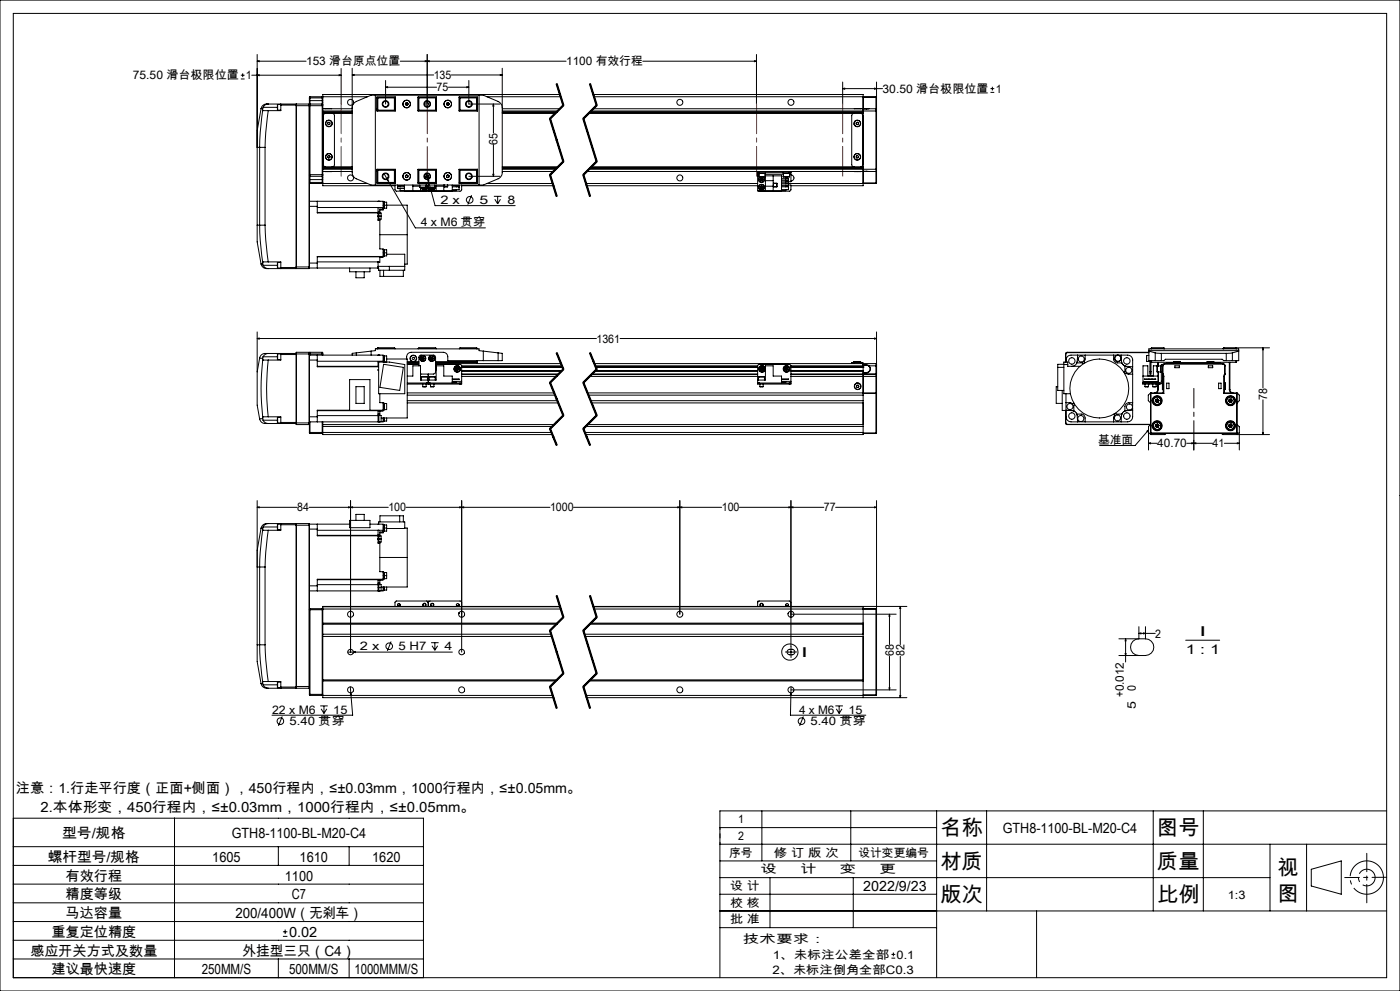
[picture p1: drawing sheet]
<svg xmlns="http://www.w3.org/2000/svg" width="420mm" height="297mm" viewBox="0 0 420 297" stroke-linecap="round" stroke-linejoin="round" font-family="sans-serif">
<g fill="none" stroke="#000" stroke-width=".3">
<path d="M0 0h420v297h-420zM4 4h412v289h-412zM77.2 18.3l.6-.1v.3zM77.2 18.3h14.6M77.2 16.3v51.2M127.6 18.2l.6 .1-.6 .2zM128.2 18.3l.6-.1v.3zM128.2 16.3v14.9M169.8 18.3h-49.7M192.8 18.3h34.1M226.3 18.2l.6 .1-.6 .2zM226.9 16.3v14.9"/>
<path d="M72.2 23.7h1.2M72.2 22.5h1.2M72.8 22v1.1M75.5 22.5h26.8M77.2 22.5l.6-.1v.3zM78.3 32.6l-1.1 6.6v5h.7M78.3 32.6h.5M78.8 33.1l-.7 6.5-.2 4.6M78.8 33.1l1.7 .1M78.8 32.6v.5M79 32.2l-.2 .4M79 32.2h4.2"/>
<path d="M80.5 31.2a1.77 1.77 0 0 0-2.2 1.4M80.5 33.2l-.8 6.5-.2 4.5M80.5 31.2l8.3 .1M80.5 31.2l-.8 .2-.7 .8M83.3 31.3v1.7M83.3 31.3h.9M83.3 33h.9M84.2 31.2v.3M84.2 31.5v1.7h-3.7M84.2 31.5h4.6M88.8 31.3v.4M88.8 31.7v48.3"/>
<path d="M88.8 31.7h8M88.9 31.2v49.3M88.9 31.2h3.8M88.9 31.2l-.1 .1M92.7 31.2v49.3M92.7 31.2l.1 .1M92.8 31.3v48.7M92.8 30.2v1.1M92.8 29.4h4M92.8 30.2h4M93 31.2v21.6M93 29v2.2"/>
<path d="M93 31.2h3.7M93 29l-.2 1.2M93 29h3.7M93 31.2l-.2 .1M96.7 31.2v21.6M96.7 29v2.2M96.7 31.2l.1 .1M96.7 29l.1 .2M96.8 31.3v.4M96.8 31.7v20.6M96.8 34h8.9M96.8 32.6h8.9"/>
<path d="M96.8 33.7h8.9M96.8 29h13.4M96.8 33.3h8.9M96.8 33.6h8.9M97.5 32.6h2M97.6 34l-.4 .2-.2 .3v15l.2 .3 .4 .2M98.4 36.8l.3-.2 .3 .3v.3l-.4 .2-.3-.3zM99.7 34l.3 .1 .3 .4v15l-.3 .4-.3 .1M101.7 22.4l.6 .1-.6 .2zM102.3 20.5v10.7M105.7 32.2l.1-.7 .7-.9 4.8-2.1h33.7l4.8 2.1 .7 .9 .2 .7M105.7 22.5l.6-.2v.3z"/>
<path d="M105.7 20.5v31.6l.8 1.3 4.8 2.1h33.7l5.1-2.3 .4-.7 .2-.8v-31.2M105.7 22.5h24.4M112.6 28.5v27M113.1 32.6h.1M113.1 29.1h5.5v4.2h-5.5zM113.2 29.3v4M113.2 29.3h5.1M113.3 29.2v4M113.3 29.2h5.3M113.3 33.2h5.3M113.3 29.2l-.1 .1M115.7 26.1l.6-.1v.3z"/>
<path d="M115.7 24.1v7.1M115.7 26.1h15.3M118.3 29.3l.2-.1v4l-.2-.2M118.3 33h-5.1l.1 .2M118.3 29.3v3.7M121.7 31.4l.3 .1M121.7 31v.4M122 30.8l.3 .2M122 30.8l-.3 .2M122.3 31.4l-.3 .1M122.3 31v.4M125.4 29.1h5.5v4.2h-5.5z"/>
<path d="M125.4 29.2h5.5M125.4 33.2h5.5M125.7 29.3v3.7M125.7 29.3l-.2-.1v4l.2-.2M125.7 33h5M125.7 29.3h5M130.7 29.3l.1-.1v4l-.1-.2M130.7 29.3v3.7M134 31.4l.3 .1M134 31v.4M134.3 30.8l.4 .2M134.3 30.8l-.3 .2"/>
<path d="M134.5 26.1h6.2M134.7 31.4l-.4 .1M134.7 31v.4M135.4 22.5h15.3M137.7 29.1h5.6v4.2h-5.6zM137.7 29.2h5.3M137.7 33.2h5.3M138 29.3v3.7M138 29.3l-.2-.1v4l.2-.2M138 33h5.2l-.2 .2M138 29.3h5.2M140.1 26l.6 .1-.6 .2z"/>
<path d="M140.7 24.1v7.1h9.3M143 29.2v4M143 29.2l.2 .1M143.2 29.3v4M143.2 32.6h.1M143.7 28.5v27M146.1 29h22.1M148 31.2l.2 .6h-.4zM148 31.2v8.6M150.1 22.3l.6 .2-.6 .1zM150.7 34h15.9M150.7 32.6h17.3"/>
<path d="M150.7 33.7h16.2M150.7 33.3h16.6M150.7 33.6h16.2M164.8 35.6l4 12.9M165.2 35.5l4 12.8M166.8 25.2l2 6.4M167 25.1l2 6.5-4 4 4 12.8-4 4 2 6.4M167.2 25.1l2 6.4M168 28.3h-71.2v3M168.9 31.4l-4 4M169.1 31.7l-4 4M174.8 35.6l4 12.9"/>
<path d="M175.2 35.5l4 12.8M176.6 34h82.3M176.8 25.2l2 6.4M176.8 33.7h82.1M176.9 33.6h82M177 25.1l2 6.5-4 4 4 12.8-4 4 2 6.4M177.2 25.1l2 6.4M177.3 33.3h85.5M178 28.3h80.9v5M178 32.6h82M178.2 29h84.6M178.9 31.4l-4 4"/>
<path d="M179.1 31.7l-4 4M252.8 26.6l.6-.2v.3zM252.8 26.6h12M252.8 24.6v6.6M256.2 34l-.4 .1-.3 .4v15l.3 .4 .4 .1M256.3 32.6h2M256.9 36.8l.3-.2 .3 .2v.4l-.4 .2-.3-.3zM258.2 34l.5 .2 .2 .5v14.7l-.2 .4-.5 .2M258.9 33.3v17.4M258.9 29.2h3.9M260 32.7h-1.1v.6M260 32.6h.7"/>
<path d="M260 32.6v.1M260.7 32.6l-.7 .1M260.7 32.6h2.1M262.4 26.4l.6 .2-.6 .1zM262.8 33.3h.2M262.8 32.6v.7M262.8 32.6l.2 .2M262.8 29v.2M262.8 29l.2 .1-.2 .1M262.8 29.2v3.4M262.8 33.3v17.4M263 32.8v.5"/>
<path d="M263 33.3v17.4M263 24.6v8.2M297.1 27.7h1.2M297.1 26.6h1.2M297.7 26v1.1M77.9 44.2h1.6M77.9 44.2v23.3M79.5 44.2v23.3M92.8 54.6h4M92.8 52.3h4M92.8 52.7l.2 .1M92.8 53.8h4"/>
<path d="M92.8 54.8l.2 .2M93 52.8v2.2M93 52.8h3.7M93 55h3.7M96.7 52.8v2.2M96.8 52.3v.4M96.8 52.7v3h21.7M96.8 50h8.9M96.8 50.3h8.9M96.8 51.4h8.9M96.8 55h13.4M96.8 50.7h8.9"/>
<path d="M96.8 50.4h8.9M96.8 52.7l-.1 .1M96.8 54.8l-.1 .2M97.5 51.4h2M98.4 46.7l.3-.1 .3 .3v.4l-.4 .1-.3-.3zM113.1 51.4h.1M113.1 50.7h5.5v4.2h-5.5zM113.2 50.7v4M113.2 54.7h5.1M113.2 54.7l.1 .1M113.3 50.8v4M113.3 54.8h5.3"/>
<path d="M113.3 50.8h5.3M113.3 50.8l-.1 .2h5.1M115.3 52.1l.8 1.4M116.1 53.5l.4 .5-.3 .1zM116.1 53.5l8.5 14.8h21M118.3 51l.2-.2v4l-.2-.1M118.3 51v3.7M118.5 55.5v1.4l.4 .4 9.3-.1M119.3 55.5v.1h2M119.3 56h2M119.3 56v.3M119.3 56v.5h2"/>
<path d="M119.5 56.5h.4M120.1 55.6v.4l-.4-.3-.4 .3M120.1 56.5v.6h1.2M121.3 55.5v1.7h14.4v-1.7M121.7 53l.3 .2M121.7 52.6v.4M122 52.5l.3 .1M122 52.5l-.3 .1M122.3 53l-.3 .2M122.3 52.6v.4M123.9 55.5v1.7M123.9 55.8h2"/>
<path d="M125.4 50.7h5.5v4.2h-5.5zM125.4 54.8h5.5M125.4 50.8h5.5M125.7 51v3.7M125.7 54.8v.1M125.7 51l-.2-.2v4l.2-.1M125.7 51h5M125.7 54.7h5M125.9 56.1h1.8M125.9 55.5v.6M126.2 56.2v1M126.3 54.8v.1"/>
<path d="M126.9 56.2l.1 .3M127 56.5l.5 .1M127.3 56.2l-.3 .3M127.4 56.2l.1 .4M127.5 56.2l.3 .1M127.7 55.5v.6M127.7 55.9l.1 .4M127.8 53h.2zM127.8 53l.2 .2M127.8 56.3l-.3 .3M127.8 53.1l.2 .1M127.9 55.5a.88 .88 0 0 1-.2 1.4 .88 .88 0 0 1-1.3-.7 .91 .91 0 0 0 1.3 .8 .91 .91 0 0 0 .3-1.5"/>
<path d="M128 52l.4 1.7M128 53h.1M128.1 52.4v.6M128.1 52.7h.5M128.4 53.7l.3 .5-.3 .1zM128.4 53.7l2.1 7.9h24.1M128.5 52.6v.5M128.5 55.5v1.7M128.6 56.1h1.8M128.6 55.5v.6M129.2 56.2l.1 .2M129.3 56.4l.4 .2"/>
<path d="M129.6 56.2l-.3 .2M129.7 56.2v.4M129.8 56.2l.3 .1M130 54.8v.1M130.1 56.2v.1M130.1 56.3l-.4 .3M130.4 55.6a.9 .9 0 0 1-.4 1.4 .9 .9 0 0 1-1.2-.8 .87 .87 0 0 0 1.1 .8 .87 .87 0 0 0 .5-1.3M130.4 55.5v.6M130.7 51l.1-.2v4.1M130.7 51v3.7M130.7 54.8v.1M130.7 54.7l.1 .1"/>
<path d="M130.8 55.5v1.7M130.8 55.8h2.3M133.1 55.5v1.7M133.2 55.5v.5h1.1v-.5M134 53l.3 .2M134 52.6v.4M134.3 55.5v.5M134.3 52.5l.4 .1M134.3 52.5l-.3 .1M134.7 53l-.4 .2M134.7 52.6v.4M135.7 56h2"/>
<path d="M136.9 55.6v.4l.4-.3 .4 .3M136.9 56.8v.3h-1.2M137.7 56v.3M137.7 50.7h5.6v4.2h-5.6zM137.7 55.5v.1h-2M137.7 56v.8h-2M137.7 54.8h5.3M137.7 50.8h5.3M138 51v3.7M138 51l-.2-.2v4l.2-.1M138 54.7h5.2M138.5 55.5v1.4l-.4 .4-9.3-.1"/>
<path d="M138.5 55.7h27.5M140.7 52.8h9.3M141.5 58.5l-1.2 2.8M143 50.8v4M143 50.8l.2 .2h-5.2M143.2 50.7v4M143.2 51.4h.1M143.2 54.7l-.2 .1M146.1 55h19.7M147.8 52.2h.4l-.2 .6zM148 43.4v9.4M148.2 58.8h2.2"/>
<path d="M148.4 59.7l.9 1.4M149.3 58.8v2.3M150.1 59.7l-.8 1.4M150.7 50h16.7M150.7 50.3h16.4M150.7 51.4h15.3M150.7 50.7h16M150.7 50.4h16.3M164.8 52.5l2 6.4M165.2 52.3l2 6.5M168.9 48.3l-4 4M169.1 48.5l-4 4"/>
<path d="M174.8 52.5l2 6.4M175.2 52.3l2 6.5M175.8 55h51.5M176 51.4h51.3M176 55.7h51.3M176.7 50.7h86.1M177 50.4h81.9M177.1 50.3h81.8M177.4 50h81.5M178.9 48.3l-4 4M179.1 48.5l-4 4M227.3 51.4h.5"/>
<path d="M227.3 51.7h.5M227.3 51.7v.5M227.3 51.4v.3M227.3 52.2v5h7.2v-4.5h-5M227.3 52.7h.4M227.3 52.2h.4M227.6 51.7v.3h2v-.3M227.7 53h1.8M227.7 52v1M227.8 51.4v.3M227.8 51.4h9M227.8 51.7h9"/>
<path d="M228 53.8l.2 .5M228 55.9v.5M228 55.9l.9 .4M228 53l-.5 .8M228 56.4l.5 .2M228.1 53l-.5 .8M228.2 53.4h.5M228.2 53.4l-.2 .4M228.2 53.4l.5 .8M228.4 55.6l-.4 .3M228.4 55.6l.5 .2M228.4 55.6l.1 1"/>
<path d="M228.7 53.4l.3 .4M228.7 53.4l-.5 .9M228.7 54.2l-.5 .1M228.8 53a.88 .88 0 0 1 .2 1.5 .88 .88 0 0 1-1.4-.7M228.9 53a.91 .91 0 0 1 0 1.6 .91 .91 0 0 1-1.4-.8M228.9 55.8v.5M228.9 55.8l-.9 .6M228.9 56.3l-.4 .3M229 53.8l-.3 .4M229 53.8h-1M229.5 53h.1M229.5 52v1"/>
<path d="M229.5 52.2h5.6M229.6 52.7v4.5M229.6 55.8h2.4M229.6 54.1h2.4M232 52.7v4.5M232 54.9h1.1v1.1h-1.1zM232.1 55h.9v1M234.5 53.4h2v.5M234.5 54.3h2v.5h-2M234.5 55.1h2v.5h-2M234.5 56h2v.8h-2M234.5 53.9h2"/>
<path d="M234.5 52.8h.6M234.9 51.7v.3h2.1v-.3M235.1 53h1.7M235.1 53h1.8M235.1 52v1M235.7 55.6v.4l.4-.3 .4 .3M235.7 53v.4M235.7 54.8v.3M235.7 56.8v.3h-1.2M235.7 55h27.1M235.9 53.4h.4M236.5 53.9a.41 .41 0 0 1-.4 .3 .41 .41 0 0 1-.4-.3v.4"/>
<path d="M236.5 53.7v.2M236.5 56v.3M236.5 55.5h.8v1.4l-.4 .4-9.4-.1M236.8 51.4h.5M236.8 51.7h.5M236.8 51.4v.3M236.8 53h.1M236.9 52v1M236.9 52.2h.4M237.3 52.4a.9 .9 0 0 1 .9 .9 .9 .9 0 0 1-.9 .9M237.3 51.7v.5M237.3 51.4v.3"/>
<path d="M237.3 52.2v2.3h-.8M237.3 51.4h22.7M256.3 51.4h2M257 46.7l.3-.1 .3 .4-.2 .3-.4 .1-.2-.3zM258.9 50.7v5h-21.6M258.9 50.7v.6h1.1M258.9 54.8h3.9M260 51.3l.7 .1M260 51.4h.7M260 51.3v.1M260.7 51.4h2.1M262.8 50.7h.2"/>
<path d="M262.8 50.7v.7M262.8 54.8h.2M262.8 54.8v.2M262.8 51.4v3.4M263 50.7v.5M263 51.2l-.2 .2M263 54.8l-.2 .2M263 51.2v3.6M77.2 67.5v5l1.1 6.6M77.2 67.5h.7M77.9 67.5h1.6M77.9 67.5l.2 4.6 .7 6.5"/>
<path d="M78.3 79.1a1.85 1.85 0 0 0 2.2 1.4M78.8 78.6v.5M78.8 79.1l.2 .4M78.8 79.1h-.5M79 79.5l.4 .6 1.1 .4M79 79.5h4.2M79.5 67.5l.2 4.5 .8 6.5M80.5 78.5l-1.7 .1M80.5 78.5h3.7v1.7M83.3 78.7v1.6M83.3 78.7h.9M92.8 60.3h2.4"/>
<path d="M92.8 61.8h2.4M92.8 78.8h2.4M95.2 60.3v1.5M95.2 78.8v1.5M95.2 60.3h19.7v2.6h-1M95.2 61.8v2h18.2M95.2 63.7h18.2M95.2 78.5h18.2M95.2 62.2h19.7M113.4 63.8v1M113.4 63.8h.3v2h-.3M113.4 64.8v1.3h.5"/>
<path d="M113.4 63.7v.1M113.4 62.2h.1M113.4 62.2v1.5M113.4 62.2v.1M113.4 78.5v1.8M113.4 60.3h.3M113.4 64.8h.9M113.4 79.8h8M113.4 63.6h.5M113.4 60.3h.1M113.7 63.8h.6v1M113.7 60.3h.1"/>
<path d="M113.9 65.7v.4M113.9 63.6v.2M113.9 66.1v8.5h1v2.3M113.9 70.3h8.3M114.3 64.8v.9h-.6M114.9 76.9l-19.7 .1M114.9 74.8h.4v2M114.9 61.5h7.3v8.8M114.9 77.1h-1v1.5l-.5-.1M114.9 62.6h-1v1M114.9 60.5h.4v2h-.4M114.9 76.9h-19.7v1.9"/>
<path d="M114.9 75.8h1.1M115.1 74.8v2M115.1 60.5v2M115.3 74.9h.7v.9M115.3 60.6h.7v1.8h-.7M116 75.8v.9l-1.1 .1M116 76.2h5.4v4.8h-7.8v-.7h-20.8M116.8 79.8v1.2M122.2 70.3v8.9h-.8M77.2 99.5v11.9M83.3 80.3h.9M84.2 80.2v.3"/>
<path d="M84.2 80.2h4.6M88.8 80.4l-8.3 .1M88.8 80v.4M88.8 80h4M88.8 80.4l.1 .1M88.9 80.5h3.8M92.8 80l-.1 .5M104.9 80.3v1.2h6.1v-1.2M106.8 81.5v1.8h2.5v-1.8M114 81v1.8h7v-1.8M115.1 81v1.8M263 99.5v12.6"/>
<path d="M77.2 101.5l.6-.2v.3zM77.2 101.5h101.7M77.2 111.4v10l.7 4.2M77.9 107.3l.9 .1M77.9 107.3l-.7 4.1M78.8 107.8l1.7 .1M78.8 107.8a74.9 74.9 0 0 0 0 17.2M78.8 107.4v.4M78.9 106.9l-.1 .5M78.9 106.9h4.3M80.5 107.9a73.4 73.4 0 0 0 0 17M80.5 105.9h-.3a1.88 1.88 0 0 0-2.3 1.4"/>
<path d="M80.5 105.9a1.76 1.76 0 0 0-1.6 1M80.5 105.9h8.3M83.2 106.9l.1 .9M83.3 106.1l-.1 .8M83.3 106.1v1.7M83.3 106.1h.9M83.3 107.8h.9M84.2 105.9v.4M84.2 106.3v1.6h-3.7M84.2 106.3h4.6M88.8 106.1h8M88.8 106.3v20.3"/>
<path d="M88.9 105.6l-.1 .7M88.9 105.6v21.6M88.9 105.6h3.8M92.7 105.6v21.6M92.7 105.6l.1 21.1M92.8 106.4h22.1v1.9M92.8 107.9h2.4M93 105.6v.8M93 105.6h3.7M93 105.6l-.2 .2M95.2 106.4v1.5M95.2 107.9v2h18.2v-1.4h3.4l4.6 .8v8.7h-7.8v-9.5"/>
<path d="M95.2 109.8h18.2M95.2 108.3h19.7M96.7 105.6v.8M96.7 105.6l.1 .5M96.8 106.1v.3M104.9 113.8h6.1v9.2h-6.1zM106.8 115.9h2.5v5h-2.5zM106.9 105.8l-1.2 .1v.5M106.9 105.8v.6M111.3 105.2v1.2M111.3 105.2l1.3-.1v-.5h31.1v.5l1.3 .1M111.3 105.2l-4.4 .6"/>
<path d="M113.2 104.4h5.3M113.2 104.4v.2M113.3 104.2h5l.2 .2M113.3 104.2v.4M113.3 104.2l-.1 .2M113.4 106.4h.1M113.6 110.7h-.2l.2 .3M113.7 106.4h.1M113.9 118v2.7h1v2.4h-19.7M114.9 106.6h.4v2M114.9 108.3v.2M115.1 109.2l5.9 .9-1.1 6.9-5.9-.9z"/>
<path d="M115.1 106.6v1.9M115.3 106.7h.7v.9M116 107.6h6.2v17.7h-7.9M116 107.6v.9M118.5 104.4v.2M122 107.6a1.55 1.55 0 0 1 1.3-2h9.7a1.33 1.33 0 0 1 1.3 1.3v1.2h15.1M122.2 118.4h44.3M122.2 117.8h44M122.2 109h3.5M122.2 114.8h5.8M122.2 115.1h5.8M122.2 109.2h3.5"/>
<path d="M122.2 112.7h1.7v-3.1h2.3v4.3h4.6v-4.3h2.3v3.1h2.6v2.1M122.2 108.6h3.5M122.2 108.4h3.5M125.5 104.4l.2-.2h5l.1 .2M125.5 104.4h5.3M125.5 104.4v.2M125.7 109.6v-2.6l.4-.5 4-.1 .5 .3v5.1l-.6 .3h-3.8M126.3 107.5l.3 .4M126.5 112.9h.1M126.4 113h1.8M126.4 113v.9M126.5 112.9l1.7 .1"/>
<path d="M126.6 107h.5M126.6 107l-.3 .5M126.6 107l.2 .4M126.8 115.9h1M126.8 115.1v.8M126.8 107.4h.5M126.8 107.4l-.2 .5M126.8 107.4l.3 .4M126.8 107.4l-.5 .1M127.1 107l.2 .4M127.1 107l-.3 .4M127.1 107.8l-.5 .1"/>
<path d="M127.3 107.4l-.2 .4M127.8 115.1v.8M128 114.8h1M128 115.1h.5M128 114.8v.3M128.2 113v.9M128.5 115.1h.5M128.5 112.1v3M128.8 112.9h.1M128.8 113h1.8M128.8 113v.9M128.8 112.9l1.8 .1"/>
<path d="M129 114.8h9M129 115.1h9M129 114.8v.3M129 107.5l.3 .4M129.2 115.9h1M129.2 115.1v.8M129.2 107h.5M129.2 107l-.2 .5M129.2 107l.3 .4M129.5 107.4l.3 .4M129.5 107.4h.5M129.5 107.4l-.2 .5"/>
<path d="M129.5 107.4l-.5 .1M129.7 107l.3 .4M129.7 107l-.2 .4M129.8 107.8l-.5 .1M130 107.4l-.2 .4M130.2 115.1v.8M130.6 113v.9M130.7 110l.1 .5-.1 .6M130.7 109.2l7.7 .2 .1 4.9M130.7 110.2v.7M130.7 110.3v.5M130.7 109h37.6"/>
<path d="M130.7 108.4h12.3M130.8 104.4v.2M135.7 114.4h1.2v.2h-1.2M135.7 113.6h2l-2 .1M135.7 114.3h2.8M136.7 110.3v.5M136.7 110.3l.9 .5M136.7 110.8l.5 .3M137.1 110.1l-.4 .2M137.1 110.1l.5 .2M137.1 110.1l.1 1M137.6 110.3v.5"/>
<path d="M137.6 110.3l-.9 .5M137.6 110.8l-.4 .3M137.8 104.4h5.4M137.8 104.4v.2M138 114.8h.5M138 114.8v.3M138.5 114.8v.3h-.5M138.5 114.3v.5M138.5 110h30.2M138.5 111.2h30M138.5 110.1h30.2M138.5 111.1h30.1"/>
<path d="M138.5 109.6h30.1M138.5 112.1h29.1M138.5 112.3h28.9M138.5 112.8h28.4M138.5 109.9h30.2M143 104.2h-5l-.2 .2M143 108.4l.2 .2h-12.5M143 104.2v.4M143 108.1v.3M143 104.2l.2 .2M143.2 104.4v.2M143.2 108.1v.9"/>
<path d="M145 105.2v2.9M145 105.2l4.4 .6M149.4 105.8l1.3 .1v2.2h-1.3M149.4 105.8v2.3M164.8 114.7l4 9.9M165.2 114.6l4 9.8M166.8 105.8l2 4.9M167 105.8l2 4.9-4 4 4 9.8-4 4 2 4.9M167.2 105.7l1 2.5M168.2 108.2l1 2.4zM168.9 110.6l-4 4M169.1 110.8l-4 4"/>
<path d="M174.8 114.7l4 9.9M175.2 114.6l4 9.8M176.2 117.8h86.6M176.5 118.4h82.4M176.8 105.8l2 4.9M176.8 112.8h50.5M177 105.8l2 4.9-4 4 4 9.8-4 4 2 4.9M177.2 105.7l2 4.9M177.4 112.3h49.9M177.6 112.1h49.7M178.3 109h84.5M178.5 111.2h48.8"/>
<path d="M178.5 109.6h48.8M178.6 111.1h48.7M178.7 110h48.6M178.7 109.9h48.6M178.7 110.1h48.6M178.9 110.6l-4 4M179.1 110.8l-4 4M186 101.5h77M227.3 114.8h.5M227.3 113.9h2.3v-4.3h2.4v3.1h2.5v2.1M227.5 113h1.8M227.5 113v.9"/>
<path d="M227.6 112.9l1.7 .1M227.6 112.9h.1M227.8 114.8v.3M227.8 114.8h9M227.8 115.1h9M228 115.9h1M228 115.1v.8M228.2 110.8l.4 .3M228.2 110.3v.5M228.2 110.3l.4 .3M228.6 110.6v.5M228.6 110.6l.4 .2"/>
<path d="M228.7 110.1l-.5 .2M228.7 110.1l.4 .2M228.7 110.1l-.1 .5M229 115.1v.8M229 110.8l-.4 .3M229.1 110.3l-.1 .5M229.1 110.3l-.9 .5M229.3 113v.9M234.5 114.4h1.2v.2h-1.2M234.5 113.6h2l-2 .1M234.5 114.3h2.8M235.5 110.3v.5"/>
<path d="M235.5 110.3l.4 .3M235.5 110.8l.5 .3M235.9 110.1l-.4 .2M235.9 110.1l.5 .2M235.9 110.1v.5M235.9 110.6l-.4 .2M235.9 110.6l.1 .5M235.9 110.6l.5 .2M236.4 110.3v.5M236.4 110.3l-.5 .3M236.4 110.8l-.4 .3M236.8 114.8h.5"/>
<path d="M236.8 114.8v.3M237.3 109.9l21.6 .1M237.3 111.2h21.6h-21.6M237.3 114.3v-4.7l-.3-.3-9.2-.1-.5 .4v5.5h.5M237.3 114.8v.3h-.5M237.3 114.3v.5M237.3 110h21.6M237.3 110.1h21.6M237.3 111.1h21.6M237.3 109.6h21.6M237.3 112.3h25.5M237.3 112.8h25.5"/>
<path d="M256.2 108.4h2M256.2 108.7h-.7v.3M256.2 108.7h2.7v.3M256.2 108.4v.6M256.2 108.7h1.9M257.1 115.4h.4l.2 .4-.2 .3h-.4l-.2-.4zM258.2 108.4v.6M258.9 109.6v20.6h-83.2M258.9 110h.1M258.9 117.9h3.9M258.9 111.8h1.1M258.9 111.7h1.1"/>
<path d="M258.9 109.5h1.1M260 109.3h-1.1v-.3v.6M260 109.5l.6 .2M260 109.3l.7 .3M260 109.3v.2M260 111.7v.1M260.6 109.7a1.09 1.09 0 0 1 .4 1.2 1.09 1.09 0 0 1-1 .8M260.7 109.6a1.19 1.19 0 0 1 .4 1.3 1.19 1.19 0 0 1-1.1 .9M260.7 109.6h2.1M260.7 109.6l-.1 .1M262.4 101.3l.6 .2-.6 .1zM262.8 117.8v.1"/>
<path d="M262.8 117.8l.2 .1h-.2M262.8 109v.6M262.8 109l.2 .1v.5h-.2M262.8 112l.2 .1M262.8 112v.3M262.8 112.8h.2M262.8 112.3v.5M262.8 109.6v2.4M262.8 112.8v5M262.8 117.9v11.8M262.8 112l-25.5 .1M263 112.1l-.2 .2"/>
<path d="M263 112.1v.7M263 112.8v16.9M317.3 110.1h1.9M317.3 115.9h-.4v5h1.8M318.7 117v6h2.2M319.2 109.2h-1.9v7.8h1.9M319.2 109.3h1.1M319.7 106.1h.1M319.7 106.1v2.4M319.8 106.1v2.4M319.8 118v6.9a1.57 1.57 0 0 0 1.5 1.5h2.8M320.1 105.7l-.3 .4"/>
<path d="M320.1 105.6l-.4 .5M320.1 105.6h24.6M320.1 105.7h24.6M320.1 105.6v.1M323 108.8a1.55 1.55 0 0 1-1.4 1M323 108.8h1.8l.2 .2M323.3 106.4l-.3 2.4M324 109.8h-3.7v-1.3h-1.1v9.5h1.9M325.5 106.4v1.3l-.3 .7 .2 .4M334.1 106.4v1.2a1.21 1.21 0 0 0 1.1 1.2h1.3l1 .9M335.2 106.4h-13.9a1.62 1.62 0 0 0-1.5 2.1M335.5 106.4h2.8a1.45 1.45 0 0 1 1.5 1.5v13.9"/>
<path d="M336.3 106.4l.1 1.2a1.83 1.83 0 0 0 1.1 2.1M337.5 112l.3-.2 .6 .3h1.4M337.5 109.7v1.7l-.3 .2M337.5 109.7l2.3 .2M342.9 112.7h4.6M343 114.4h4.3v.2h-4.3zM343.3 113.6l.9 .1zM343.4 114.8h-.6v.3h.6M343.4 114.8h4.5M343.4 115.1h1.3M343.4 114.8v.3M343.5 115.9h1"/>
<path d="M343.5 115.1v.8M344 106.5v1.8M344 108.3h1M344 106.5h.7M344.5 113.6l.5 .1zM344.5 115.1v.8M344.7 115.1h1M344.7 114.8v.3M344.7 105.1h26.9M344.7 105.2l1.9 .6M345 111.4v.7h.3v-.7M345 111.4h.3"/>
<path d="M345 108.1v3.3M345.2 117.9v-.1l.1 .1M345.2 117.9h.1M345.2 117.9v11.8M345.3 117.9h3.8M345.3 104.4h4M345.3 104.4v.2M345.3 108.1v3.3M345.3 117.9v11.8M345.3 108.4l.2 .2M345.3 113.6l.6 .1zM345.5 104.2h3.6"/>
<path d="M345.5 108.6h6.6M345.5 104.2l-.2 .2M345.5 104.2v.4M345.5 108.1v.5M345.7 115.1h2.2M345.7 114.8v.3M345.8 115.9h1.1M345.8 115.1v.8M346.2 113.6l.5 .1zM346.6 105.8l1.8 .1M346.6 108.1h1.8M346.6 108.1h-1.9v-3.5h26.9v3.5h-1.9"/>
<path d="M346.6 105.8v2.3M346.7 119.7l-.1 .5M346.7 119.7l.8 .8M346.9 115.1v.8M347.1 109.7l.1 1.8zM347.2 111.5h1M347.3 116.8a.96 .96 0 0 1-1 1M347.3 116.8h.2M347.3 108.6v1M347.3 115.1v1.7M347.3 119.6l-.6 .1M347.3 119.6l.4 .4"/>
<path d="M347.3 119.6l-.2 .5M347.5 111.5v3.3M347.5 116.8l-.6 1M347.5 108.6v1.1M347.5 115.1v1.7M347.7 120l-.2 .5M347.7 120l-.6 .1M347.9 114.8v.3M348.2 109.7l-2.2-.1v3h-1.7v-3h-1.4v5.2M348.4 109.6h-.2v1.9h.2M348.4 114.3l-.5 .5M348.4 114.3h.4"/>
<path d="M348.4 105.9h19.5M348.4 108.1h.7l.5-.4h17l.5 .4h.8M348.4 109.7h.4M348.4 105.9v2.2M348.4 109.7v4.6M348.7 114.8l.1 2M348.7 114.8h.1M348.8 114.8h-.1M348.8 112.1v.2M348.8 114.3a.79 .79 0 0 1-.9 .8M348.8 109.6v-.4h-.4v.5M348.8 109.6h.1"/>
<path d="M348.8 112h.1M348.8 112v.3M348.8 114.8v2M348.8 116.8h.1M348.8 114.8h.1M348.8 109.6v4.7M348.8 112.3l.2 .5M348.9 112v.1M348.9 109.6v2.4M348.9 114.8h.1M348.9 112.1l.2 .7M348.9 112.1l-.1 .2"/>
<path d="M348.9 114.8v2M349 116.7l-.1 .1M349 112.8h.1M349 117.8l.1 .1M349 117.8h-3.8l-.7 .6v1.7l.7 .7M349 112.8v5M349.1 104.2v.4M349.1 112.8v5.1M349.1 104.2l.2 .2M349.3 104.4v.2M349.4 109v.1M349.4 109.1l-.5 .5"/>
<path d="M349.4 109l-.5 .1-.1 .5M349.4 109h17.5M349.4 109.1h17.5M350 114.8h.7v1.7h-.7zM350.8 108.7h-.7v.3M350.8 108.7h14.7M350.8 108.7v.3M352.1 108.6l.1 .1M352.1 108.4h2.1M352.1 108.6h2.1M352.1 108.4v.3M352.5 109.6h1.3v.6h-1.3z"/>
<path d="M354.2 108.6l-.1 .1M354.2 108.4v.2M362.1 108.4h2M362.1 108.6l.1 .1M362.1 108.6h2M362.1 108.4v.2M362.5 109.6h1.3v.6h-1.3zM364.1 108.4v.2M364.1 108.6h6.7M365.5 108.7h.6v.3M365.5 108.7v.3M365.6 114.8h.7v1.7h-.7z"/>
<path d="M366.9 109.1l.5 .5M366.9 109v.1M366.9 109l.4 .1 .2 .5M367 104.4h4M367 104.4v.2M367.1 112.8h.2M367.1 117.9h3.9M367.1 104.2v.4M367.1 112.8v5.1M367.1 104.2l-.1 .2M367.3 116.7v.1M367.3 117.8l-.2 .1"/>
<path d="M367.3 117.8h3.9l.6 .6v1.7l-.6 .7M367.3 112.8v5M367.3 114.8h.1M367.3 112.1l.2 .2M367.3 112.1l-.2 .7M367.3 114.8v2M367.3 116.8h.2M367.3 114.8h.2M367.4 112l-.1 .1M367.4 112h.1M367.4 109.6h.1M367.4 109.6v2.4"/>
<path d="M367.5 112.3l-.2 .5M367.5 114.8v2M367.5 112.1v.2M367.5 112v.3M367.5 109.6v2.5M367.9 108.1h1.8M367.9 105.9v2.2M368.8 119.7l-.2 .5M368.8 119.7l.7 .8M368.8 116.8l.6 1M368.8 116.8h.2M368.8 108.6v8.2"/>
<path d="M369 116.8a.96 .96 0 0 0 1 1M369 108.6v8.2M369.3 119.6l.4 .4M369.3 119.6l-.5 .1M369.3 119.6l-.2 .5M369.7 105.8l-1.8 .1M369.7 120l-.2 .5M369.7 120l-.6 .1M369.7 105.8v2.3M370.8 108.1v.5M371 117.9h.2M371 117.9v-.1l.2 .1"/>
<path d="M371 104.4l-.2-.2v.4M371 104.4v.2M371 108.1l-.2 .5M371 117.9v11.8M371.2 117.9v11.8M371.6 105.2l-1.9 .6M378.9 104.2v12.1M378.9 119.8v10.4M378.9 104.2l.1 .6h-.3zM380.9 104.2h-13.8M77.9 125.6a2.02 2.02 0 0 0 2.6 1.3M78.8 125v.4"/>
<path d="M78.8 125.4l-.9 .2M78.8 125.4l.1 .5M78.9 125.9l.6 .7 1 .3M78.9 125.9h4.3M80.5 124.9l-1.7 .1M80.5 124.9h3.7v1.7M80.5 126.9h8.3M83.2 125.9l.1 .8M83.3 125.1l-.1 .8M83.3 125.1v1.6M83.3 125.1h.9M83.3 126.7h.9"/>
<path d="M84.2 126.6v.3M84.2 126.6h4.6M88.8 126.6l.1 .6M88.8 126.7h4M88.9 127.2h3.8M92.8 126.7v.5M92.8 129.5h4M92.8 124.9h2.4M92.8 127.2v2.5l.2 .2M92.8 127.2h-.1M93 129.9h3.7M93 126.4v3.5"/>
<path d="M95.2 124.9v1.5M95.2 124.6h18.2M96.7 126.4v3.5M96.8 126.4v3.8h68.9M96.8 129.6h68.6M96.8 127.2h69.5M96.8 127.8h68.9M96.8 129.7l-.1 .2M104.9 122.9h-9.7v2M111 122.9h3.9M113.4 123.1h.1M113.4 123.1v1"/>
<path d="M113.4 124.6v1.8M113.4 124.5h.3v1.9M113.4 124.1v.5M113.4 124.1h.5M113.7 124.5h.6v1.9h-.6M113.9 124.1v.4M113.9 126.4h.1M114.9 120.9h.4v1.9l-.4 .1M114.9 123.2h-1v.9M114.9 125.3v1.1h-22.1M115.1 120.9v2M115.1 125.3v1"/>
<path d="M115.3 120.9h.7v1.9h-.7M115.3 125.3v1h-.4M116 125.3v.9h-.7M122.2 120.1h45M122.2 120.8h45.3M164.8 128.6l2 4.9M165.2 128.4l2 4.9M168.9 124.4l-4 4M169.1 124.6l-4 4M174.8 128.6l2 4.9M175.2 128.4l2 4.9M175.4 129.6h83.5"/>
<path d="M175.7 127.8h83.2M176.2 127.2h82.7M177.2 120.1h81.7M177.4 120.8h81.5M178.9 124.4l-4 4M179.1 124.6l-4 4M258.9 129.7h3.9M258.9 129.9h3.9M262.8 129.7v.2M262.8 129.7h.2M263 129.7l-.2 .2M319.7 126.7l.4 .5"/>
<path d="M319.7 126.7h.1M319.7 123v3.7M319.8 126.7l.3 .5M319.8 123v3.7M319.8 120.7h1.4l.6 .3 .4-.2M319.8 122.9l2.4 .3M320.1 127.2h25.1l-.6 .6v7.1M320.1 127.2h25.1M320.1 127.2h.1M322.1 123.2l.4 .2M322.2 123.2l.8 .9M322.4 121.3l-.2 .1v1.8"/>
<path d="M322.9 123.8l.1 .3M323 124.1h1.4a1.14 1.14 0 0 1 1.1 1.2v1.1M323 124.1l.3 2.3M334.2 124.1l.2 .3-.3 .6v1.4M334.6 123.8l.2 .3h1.7M336.5 124.1l-.2 2.3M336.8 123.8l-.3 .3M337.5 123.2l-1 .9M337.5 123.2l-.4 .2M339.8 120.7h-1.2a1.21 1.21 0 0 0-1.1 1.1v1.4M339.8 122.9l-2.3 .3M339.8 122.1v2.8a1.51 1.51 0 0 1-1.5 1.5h-13.9"/>
<path d="M344.1 129.2l.5-.3-.3 .5zM344.6 129.6l.6 .6h4.3l.3-.3M344.6 128.9l-4.1 4.6h-10.6M344.6 132.9l.6-.2v.3zM344.6 132.9h2.6M345.2 129.7h.1M345.2 129.7l.1 .2M345.3 129.7v.2M345.3 129.7h25.7M345.3 129.9h25.7M346.6 127.7l.4 .5M346.6 120.2l.4 .4"/>
<path d="M346.7 127.2l-.1 .5M346.7 127.2l.8 .8M347.1 120.1l-.1 .5M347.1 120.1l-.5 .1M347.3 127l.4 .5M347.3 127l-.6 .2M347.3 127l-.3 1.2M347.5 128l-.5 .2M347.5 120.5l-.5 .1M347.7 127.5l-.2 .5M347.7 127.5l-1.1 .2M356 132.9h7.8"/>
<path d="M357.5 132.7l.6 .2-.6 .1zM358.1 132.9l.6-.2v.3zM358.1 132v2.9M366.5 129.9l.3 .3h14.1M367.3 132.9h4.5M368.6 127.7l.4 .5M368.6 120.2l.4 .4M368.8 127.2l-.2 .5M368.8 127.2l.7 .8M369.1 120.1l-.1 .5M369.1 120.1l-.5 .1M369.3 127l.4 .5"/>
<path d="M369.3 127l-.5 .2M369.3 127l-.3 1.2M369.5 128l-.5 .2M369.5 120.5l-.5 .1M369.7 127.5l-.2 .5M369.7 127.5l-1.1 .2M371 129.7h.2M371 129.7v.2M371.2 129.7l-.2 .2M371.2 127.2l.6 .7v7M371.2 132.7l.6 .2-.6 .1zM371.8 129.6l-.6 .6"/>
<path d="M378.7 129.6h.3l-.1 .6zM77.2 152l.6-.1v.3zM77.2 152h11.9M77.2 150v43.2M78.3 158.3l-1.1 6.6v5h.7M78.3 158.3l.5 .1M78.8 158.8l-.7 6.6-.2 4.5M78.8 158.8l1.7 .1M78.8 158.4v.4M79 157.9l-.2 .5M79 157.9h4.2M80.5 156.9h-.3a1.76 1.76 0 0 0-1.9 1.4"/>
<path d="M80.5 158.9l-.8 6.5-.2 4.5M80.5 156.9l8.3 .1M80.5 156.9a1.64 1.64 0 0 0-1.5 1M83.3 157.1v1.6M83.3 157.1h.9M83.3 158.7h.9M84.2 156.9v.4M84.2 157.3v1.6h-3.7M84.2 157.3h4.6M88.8 157v.4M88.8 157.4v48.3M88.8 157.4h4"/>
<path d="M88.9 156.9v49.4M88.9 156.9h3.8M88.9 156.9l-.1 .1M92.7 152h23.8M92.7 156.9v49.4M92.7 156.9l.1 .5M92.8 157.4v50.8l.2 .2M92.8 157.1h12.1M92.8 158.6h2.4M95.2 158.6v2l18.5-.1v2h-.3M95.2 157.1v1.5M95.2 158.9h19.7"/>
<path d="M104.6 151.9l.6 .1-.6 .2zM104.9 156h6.1v2.1h-6.1zM105.2 150v45.4M105.2 152l.6-.1v.3zM106.8 156v-1.8h2.5v1.8M111 157.1h3.9v2.6h-1M113.4 158.9h.1M113.4 158.9v1.4M113.4 157.1h.2v-.7h7.8v2h-5.4M113.4 157.1h.1M114 156.4v-1.8h7v1.8M114.9 159.4h-1v.9"/>
<path d="M114.9 157.3h.4v1.9h-.4M114.9 158.3h1.1M115.1 157.3v1.9M115.3 157.3h.7v1M116 158.3v.9h-.7M119.9 154.6v1.8M121.4 158.3h.8v8.8M137.9 151.9l.6 .1-.6 .2zM138.5 152l.6-.1v.3zM138.5 150v45.4M165 152h-43.2M172 152h44.5"/>
<path d="M203.3 151.9l.6 .1-.6 .2zM203.9 152l.6-.1v.3zM203.9 150v34.1M236.7 151.9l.6 .1-.6 .2zM237.3 150v43.7M237.3 152l.6-.1v.3zM247.2 152h-25.4M250.7 152h12.3M262.4 151.9l.6 .1-.6 .2zM263 150v58.2M77.9 169.9h1.6M77.9 169.9v23.3"/>
<path d="M79.5 169.9v23.3M92.8 175.6h2.4M95.2 175.6v1.5M95.2 175.2h18.2M95.2 160.4h18.2M113.4 161.5v1.3h.5M113.4 160.4v1.1M113.4 161.5h.1M113.4 173.7h.1M113.4 173.7v1.1M113.4 175.2v1.9M113.4 175.1h.3v2"/>
<path d="M113.4 160.3v.1M113.4 174.8v.4M113.4 161.5h.9M113.4 174.8h.5M113.4 160.3h.5M113.4 176.1h.9M113.4 177.1h.1M113.7 160.6h.6v.9M113.7 175.2h.6v.9M113.9 162.5v.3M113.9 174.8v.4M113.9 160.3v.3"/>
<path d="M113.9 162.8v8.5h1v2.4h-19.7M113.9 177v.1M113.9 167.1h8.3M114.3 161.5v1h-.6M114.3 176.1v.9h-.6M114.9 173.6h-19.7v2M114.9 171.5l.4 .1v1.9h-.2M114.9 173.8h-1v1M114.9 175.9v1.2h-22.1M114.9 172.5h1.1M115.1 171.5v2h-.2M115.1 175.9v1"/>
<path d="M115.3 171.6h.7v.9M115.3 175.9v1h-.4M116 172.5v.9h-.7M116 175.9v.9h-.7M122.2 167.1v8.8h-7.9M166.8 178.6l2 6.4M167 178.6l2 6.4-4 4 4 12.8-4 4 2 6.4M167.2 178.5l1 3.2M176.8 178.6l2 6.4M177 178.6l2 6.4-4 4 4 12.8-4 4 2 6.4M177.2 178.5l2 6.4M77.2 193.2v5.1l1.1 6.6"/>
<path d="M77.2 193.2h.7M77.9 193.2l.2 4.6 .7 6.6M77.9 193.2h1.6M79.5 193.2l.2 4.5 .8 6.6M92.8 182.8h4M93 182.4v26M93 182.4h3.7M93 182.4l-.2 .2M96.7 182.4v26M96.7 182.4l.1 .2M96.8 190.7h.1M96.8 186.8h70.4"/>
<path d="M96.8 187.1h70.1M96.8 182.5h71.4M96.8 181.9h71.2M96.8 190.7h68.7M104.3 195.4h31.4M106 195.4l.6-.1v.3zM117.3 192.3l-1.1 2.8M119.3 181.2v.2M119.5 180.9h.4M120.1 181.2v.2h-.8M127.1 181.7a.5 .5 0 0 1-.2-.7 .5 .5 0 0 1 .8 0 .5 .5 0 0 1-.2 .7M128.2 180.2h.6"/>
<path d="M128.5 180.2v1.5M129.3 192.6h2.3M129.5 181.7a.5 .5 0 0 1-.2-.7 .5 .5 0 0 1 .8 0 .5 .5 0 0 1-.2 .7M129.6 193.5l.9 1.4M130.5 192.6v2.3M131.3 193.5l-.8 1.4M136.9 181.2v.2M137.7 181.2v.2h-.8M137.7 183.6v.1M137.8 183.6l-.2 .3M138.5 180.6l-.4-.5h-9.2l-.4 .5-.4-.5h-9.2l-.4 .4v1.2M164.8 189l4 12.9"/>
<path d="M165.2 188.9l4 12.9M165.3 190.1h-68.5M168 181.7h-71.2v27.4h69.2M168.2 181.7l1 3.2zM168.9 184.9l-4 4M169.1 185.1l-4 4M174.8 189l4 12.9M175.2 188.9l4 12.9M175.3 190.1h83.6M175.5 190.7h83.4M176.9 187.1h82M177.2 186.8h81.7"/>
<path d="M178 181.9h80.9M178.2 182.5h80.7M178.9 184.9l-4 4M179.1 185.1l-4 4M227.3 180.6l.4-.5h9.2l.4 .5M227.5 180.2h-.2v1.5M228.3 181.7a.5 .5 0 0 1-.2-.7 .5 .5 0 0 1 .8 0 .5 .5 0 0 1-.3 .7M235.7 181.2v.2M235.7 181.4h.8M236.4 194.8l.6-.2a1.22 1.22 0 0 1 1.4 .5 .83 .83 0 0 1-.8 1.1 1.22 1.22 0 0 1-1.4-.4zM236.5 195.4h1.6M236.5 183.7l-.1 .2"/>
<path d="M236.5 181.2v.2M237.3 194.6v1.6M237.3 184.1h31.6M258.9 181.7v27.4M258.9 182.6h3.9M258.9 182.4h3.9M262.8 182.4l.2 .2h-.2M262.8 182.4v.2M262.8 182.6v25.6M266.8 184.1l.2 .6h-.3zM266.8 184.1v9.1M266.8 196.7v10.1"/>
<path d="M270.1 181.7l.1 .6h-.3zM270.1 181.7v11.5M270.1 196.7v12.4M272.1 181.7h-94.1M335.7 191.4h7.9M337.5 195.9h.3l-.1 .6zM337.7 191.4v7M337.7 191.4l.1 .6h-.3zM341.7 189.8l.6-.1v.3zM341.7 187.8v3.6a2.5 2.5 0 0 0-2.5 2.6 2.5 2.5 0 0 0 2.5 2.5M341.7 189.8h4.9M343 189.7l.6 .1-.6 .2z"/>
<path d="M343.6 191.4a2.5 2.5 0 0 1 2.5 2.6 2.5 2.5 0 0 1-2.5 2.5h-7.9M343.6 187.8v3.6M355.7 191.9h10.2M78.3 204.9a1.85 1.85 0 0 0 2.2 1.4M78.8 204.4v.4M78.8 204.8l.2 .4M78.8 204.8l-.5 .1M79 205.2a1.54 1.54 0 0 0 1.5 1.1M79 205.2h4.2M80.5 204.3l-1.7 .1M80.5 204.3h3.7v1.6M83.3 204.4v1.7"/>
<path d="M83.3 204.4h.9M83.3 206.1h.9M84.2 205.9v.4M84.2 205.9h4.6M84.7 214.7l-1.2 2.9M88.8 206.2l-8.3 .1M88.8 205.7v.5M88.8 205.7h4M88.8 206.2l.1 .1M88.9 206.3h3.8M92.8 206.2l-.1 .1M92.8 208h4"/>
<path d="M93 208.4h3.7M96.1 211.6h2.2M96.3 212.4l.9 1.4M96.8 208.4h69M96.8 204.1h69.9M96.8 203.8h70.3M96.8 208.2l-.1 .2M97.2 211.6v2.2M98 212.4l-.8 1.4M105.1 205.8l.1 1.8M105.2 207.6l.2 .6h-.3zM105.2 207.6l.6 6.7h-24.2"/>
<path d="M164.8 205.9l2 6.4M165.2 205.8l2 6.4M168.9 201.7l-4 4M169.1 201.9l-4 4M174.8 205.9l2 6.4M175.2 205.8l2 6.4M175.8 208.4h87M176.7 204.1h82.2M177.1 203.8h81.8M178.9 201.7l-4 4M179.1 201.9l-4 4M237.3 207.6l.1 .6h-.3z"/>
<path d="M237.3 206.8h31.6M237.3 205.8l-.2 8.5h22.7M241 214.7l-1.1 2.9M250.6 211.6h2.3M250.9 212.4l.8 1.4M251.7 211.6v2.2M252.6 212.4l-.9 1.4M258.9 208.2h3.9M262.8 208.2h.2M262.8 208.2v.2M263 208.2l-.2 .2M266.7 206.2h.3l-.2 .6z"/>
<path d="M269.9 208.5h.3l-.1 .6zM272.1 209.1h-96.1M4 245.2h123v47.8M4 253.7h123M4 259.4h123M52.4 245.2v47.8M83.5 253.7v5.7M104.7 253.7v5.7M216 253h200M216 248h65M216 258h65M228.6 243v15"/>
<path d="M255.2 243v15M281 243v50M296 243v30M346 243v30M361 243v30M381 253v20M392 253v20M416 243h-200v50M4 265h123M4 270.6h123M4 276.2h123M84.9 279.3h1.3"/>
<path d="M85.5 278.6v1.3M216 278h65M216 273h200M216 263h165M216 268h65M231 263v15M256 263v15M311 273v20M393.4 260.5l9-2.5v10l-9-2.5zM4 281.8h123M4 287.4h123M83.5 287.4v5.6"/>
<path d="M84.9 280.6h1.3M104.7 287.4v5.6M267.4 287.2h1.2M267.4 286h1.2M268 285.5v1.1"/>
<circle cx="98.7" cy="37" r=".99"/>
<circle cx="98.7" cy="37" r=".96"/>
<circle cx="105.2" cy="30.7" r=".91"/>
<circle cx="115.7" cy="31.2" r=".83"/>
<circle cx="115.7" cy="31.2" r="1.01"/>
<circle cx="122" cy="31.2" r="1.12"/>
<circle cx="122" cy="31.2" r="1.14"/>
<circle cx="128.2" cy="31.2" r=".42"/>
<circle cx="128.2" cy="31.2" r=".83"/>
<circle cx="128.2" cy="31.2" r="1"/>
<circle cx="134.3" cy="31.2" r="1.14"/>
<circle cx="134.3" cy="31.2" r="1.12"/>
<circle cx="140.6" cy="31.2" r="1.01"/>
<circle cx="140.7" cy="31.2" r=".83"/>
<circle cx="204" cy="30.7" r=".9"/>
<circle cx="237.3" cy="30.7" r=".9"/>
<circle cx="257.2" cy="37" r=".94"/>
<circle cx="257.2" cy="37" r=".99"/>
<circle cx="98.7" cy="47" r=".95"/>
<circle cx="98.7" cy="47" r=".99"/>
<circle cx="105.2" cy="53.3" r=".9"/>
<circle cx="115.7" cy="52.8" r=".83"/>
<circle cx="115.7" cy="52.8" r="1.01"/>
<circle cx="122" cy="52.8" r="1.12"/>
<circle cx="122" cy="52.8" r="1.14"/>
<circle cx="128.2" cy="52.8" r=".43"/>
<circle cx="128.2" cy="52.8" r=".83"/>
<circle cx="128.2" cy="52.8" r="1"/>
<circle cx="134.3" cy="52.8" r="1.14"/>
<circle cx="134.3" cy="52.8" r="1.12"/>
<circle cx="140.7" cy="52.8" r="1.01"/>
<circle cx="140.7" cy="52.8" r=".83"/>
<circle cx="140.9" cy="59.9" r=".98"/>
<circle cx="203.9" cy="53.3" r=".89"/>
<circle cx="228.5" cy="56.1" r=".89"/>
<circle cx="228.5" cy="56.1" r=".87"/>
<circle cx="257.2" cy="47" r="1"/>
<circle cx="257.2" cy="47" r=".95"/>
<circle cx="124" cy="107.4" r=".91"/>
<circle cx="124" cy="107.4" r=".34"/>
<circle cx="124" cy="107.4" r="1"/>
<circle cx="126.8" cy="107.4" r=".9"/>
<circle cx="126.8" cy="107.4" r=".86"/>
<circle cx="129.5" cy="107.4" r=".89"/>
<circle cx="129.5" cy="107.4" r=".86"/>
<circle cx="137.2" cy="110.6" r="1"/>
<circle cx="137.2" cy="110.6" r=".87"/>
<circle cx="137.2" cy="110.5" r=".9"/>
<circle cx="228.6" cy="110.6" r=".86"/>
<circle cx="228.6" cy="110.6" r=".99"/>
<circle cx="228.6" cy="110.6" r=".9"/>
<circle cx="236" cy="110.5" r=".9"/>
<circle cx="236" cy="110.6" r=".86"/>
<circle cx="236" cy="110.6" r="1"/>
<circle cx="257.3" cy="115.8" r=".94"/>
<circle cx="257.3" cy="115.7" r="1"/>
<circle cx="321.6" cy="108.2" r=".96"/>
<circle cx="324.4" cy="107.6" r=".92"/>
<circle cx="329.8" cy="116.4" r="8.8"/>
<circle cx="335.3" cy="107.4" r=".92"/>
<circle cx="335.4" cy="107.4" r=".98"/>
<circle cx="338" cy="108.2" r=".97"/>
<circle cx="338.6" cy="111" r=".92"/>
<circle cx="321" cy="121.9" r=".93"/>
<circle cx="321.6" cy="124.7" r=".96"/>
<circle cx="324.2" cy="125.4" r=".92"/>
<circle cx="335.3" cy="125.3" r=".91"/>
<circle cx="338" cy="124.7" r=".97"/>
<circle cx="338.8" cy="122" r=".92"/>
<circle cx="347.1" cy="120.1" r="1.33"/>
<circle cx="347.1" cy="120.1" r="1.13"/>
<circle cx="347.1" cy="127.6" r="1.13"/>
<circle cx="347.1" cy="127.6" r="1.34"/>
<circle cx="347.1" cy="127.6" r="1.16"/>
<circle cx="347.1" cy="120.1" r="1.49"/>
<circle cx="347.1" cy="127.6" r="1.5"/>
<circle cx="369.1" cy="120.1" r="1.5"/>
<circle cx="369.1" cy="120.1" r="1.33"/>
<circle cx="369.1" cy="127.6" r="1.17"/>
<circle cx="369.1" cy="120.1" r="1.17"/>
<circle cx="369.1" cy="127.6" r="1.51"/>
<circle cx="369.1" cy="127.6" r="1.13"/>
<circle cx="369.1" cy="120.1" r="1.13"/>
<circle cx="369.1" cy="127.6" r="1.34"/>
<circle cx="105.2" cy="184.1" r=".9"/>
<circle cx="105.2" cy="195.4" r=".84"/>
<circle cx="116.8" cy="193.7" r=".99"/>
<circle cx="119.7" cy="181.3" r=".42"/>
<circle cx="127.3" cy="181.3" r=".39"/>
<circle cx="129.7" cy="181.3" r=".39"/>
<circle cx="137.3" cy="181.3" r=".42"/>
<circle cx="138.5" cy="184.1" r=".9"/>
<circle cx="138.5" cy="195.4" r=".84"/>
<circle cx="203.9" cy="184.1" r=".89"/>
<circle cx="228.5" cy="181.3" r=".4"/>
<circle cx="236.1" cy="181.3" r=".42"/>
<circle cx="237" cy="195.4" r="2.43"/>
<circle cx="237.3" cy="184.1" r=".89"/>
<circle cx="84.1" cy="216.1" r=".98"/>
<circle cx="105.2" cy="206.7" r=".91"/>
<circle cx="138.5" cy="206.7" r=".91"/>
<circle cx="204" cy="206.7" r=".9"/>
<circle cx="237.3" cy="206.7" r=".9"/>
<circle cx="240.5" cy="216.1" r=".99"/>
</g>
<path d="M412.4 262.3a2.5 2.5 0 0 0-4.1-1.1 2.5 2.5 0 0 0 1 4.2 2.5 2.5 0 0 0 3.2-2.9l-.1-.2" fill="none" stroke="#000" stroke-width=".3" stroke-dasharray="30.5 1.3 1.3 1.3" stroke-dashoffset="24.5" stroke-linecap="butt"/>
<path d="M414.8 261.5a5 5 0 0 0-8.3-2 5 5 0 0 0 2.2 8.3 5 5 0 0 0 6.2-6l-.1-.3" fill="none" stroke="#000" stroke-width=".3" stroke-dasharray="30.5 1.3 1.3 1.3" stroke-dashoffset="16.7" stroke-linecap="butt"/>
<g fill="none" stroke="#000" stroke-width=".3" stroke-dasharray="6.3 1.3 1.3 1.3 5.1">
<path d="M167 25.1l2 6.5M169 31.6l-4 4M177 25.1l2 6.5M179 31.6l-4 4M165 52.4l2 6.4M169 48.4l-4 4M175 52.4l2 6.4M179 48.4l-4 4M167 105.8l2 4.9M169 110.7l-4 4M177 105.8l2 4.9M179 110.7l-4 4"/>
<path d="M165 128.5l2 4.9M169 124.5l-4 4M175 128.5l2 4.9M179 124.5l-4 4M167 178.6l2 6.4M177 178.6l2 6.4M169 185l-4 4M179 185l-4 4M165 205.8l2 6.4M169 201.8l-4 4M175 205.8l2 6.4M179 201.8l-4 4"/>
</g>
<path d="M165 114.7l4 9.8M175 114.7l4 9.8" fill="none" stroke="#000" stroke-width=".3" stroke-dasharray="6.3 1.3 1.3 1.3 5.1" stroke-dashoffset="5.5"/>
<path d="M165 35.6l4 12.8M175 35.6l4 12.8M165 189l4 12.8M175 189l4 12.8" fill="none" stroke="#000" stroke-width=".3" stroke-dasharray="6.3 1.3 1.3 1.3 5.1" stroke-dashoffset="4.1"/>
<path d="M358.2 116.4v15.5" fill="none" stroke="#000" stroke-width=".3" stroke-dasharray="30.5 1.3 1.3 1.3" stroke-dashoffset="24.6"/>
<path d="M236.5 195.4h-.9M237.3 196.2v.9M237.3 194.6v-.9M238.1 195.4h.9" fill="none" stroke="#000" stroke-width=".3" stroke-dasharray="30.5 1.3 1.3 1.3"/>
<path d="M410 255.7v14.9" fill="none" stroke="#000" stroke-width=".3" stroke-dasharray="30.5 1.3 1.3 1.3" stroke-dashoffset="25"/>
<path d="M403.4 263l12.6-.1" fill="none" stroke="#000" stroke-width=".3" stroke-dasharray="30.5 1.3 1.3 1.3" stroke-dashoffset="26.1"/>
<path d="M216 248v5" fill="none" stroke="#000" stroke-width=".3" stroke-dasharray="30.5 1.3 1.3 1.3" stroke-dashoffset="29.9"/>
<path d="M102.3 52.8v-21.7M128.2 52.8v-21.7M227 52.8v-21.7M252.8 52.8v-21.7" fill="none" stroke="#f00" stroke-width=".3" stroke-dasharray="30.5 1.3 1.3 1.3" stroke-dashoffset="21.6"/>
<g fill="#000">
<path d="M344.1 129.2l.5-.3-.3 .5z"/>
<path d="M148 31.2l.2 .6h-.4zM147.8 52.2h.4l-.2 .6zM266.8 184.1l.2 .6h-.3zM266.7 206.2h.3l-.2 .6zM270.1 181.7l.1 .6h-.3zM269.9 208.5h.3l-.1 .6z"/>
<path d="M262.4 26.4l.6 .2-.6 .1zM252.8 26.6l.6-.2v.3zM226.3 18.2l.6 .1-.6 .2zM128.2 18.3l.6-.1v.3zM262.4 151.9l.6 .1-.6 .2zM237.3 152l.6-.1v.3z"/>
<path d="M77.2 101.5l.6-.2v.3zM262.4 101.3l.6 .2-.6 .1zM115.7 26.1l.6-.1v.3zM140.1 26l.6 .1-.6 .2zM105.7 22.5l.6-.2v.3zM150.1 22.3l.6 .2-.6 .1zM116.1 53.5l.1 .6 .3-.1zM128.4 53.7v.6l.3-.1zM77.2 22.5l.6-.1v.3zM101.7 22.4l.6 .1-.6 .2zM77.2 18.3l.6-.1v.3zM127.6 18.2l.6 .1-.6 .2zM105.2 207.6l-.1 .6h.3zM237.3 207.6l-.2 .6h.3zM106 195.4l.6 .2v-.3zM77.2 152l.6-.1v.3zM104.6 151.9l.6 .1-.6 .2z"/>
<path d="M358.1 132.9l.6-.2v.3zM371.2 132.7l.6 .2-.6 .1z"/>
<path d="M357.5 132.7l.6 .2-.6 .1zM344.6 132.9l.6-.2v.3z"/>
<path d="M378.7 129.6h.3l-.1 .6zM378.9 104.2l.1 .6h-.3z"/>
<path d="M105.2 152l.6-.1v.3zM137.9 151.9l.6 .1-.6 .2z"/>
<path d="M138.5 152l.6-.1v.3zM203.3 151.9l.6 .1-.6 .2z"/>
<path d="M203.9 152l.6-.1v.3zM236.7 151.9l.6 .1-.6 .2z"/>
<path d="M337.7 191.4l.1 .6h-.3zM337.5 195.9h.3l-.1 .6z"/>
<path d="M343 189.7l.6 .1-.6 .2zM341.7 189.8l.6-.1v.3z"/>
</g>
<g font-size="6.3">
<text x="282.1" y="250.3">名称</text>
<text x="347.1" y="250.3">图号</text>
<text x="282.1" y="260.3">材质</text>
<text x="347.1" y="260.3">质量</text>
<text x="383.3" y="262.1">视</text>
<text x="383.3" y="269.9">图</text>
<text x="282.1" y="270.3">版次</text>
<text x="347.1" y="270.3">比例</text>
</g>
<g font-size="4.2">
<text x="4.8" y="237.6">注意：1.行走平行度（正面+侧面），450行程内，≤±0.03mm，1000行程内，≤±0.05mm。</text>
<text x="12.2" y="243.3">2.本体形变，450行程内，≤±0.03mm，1000行程内，≤±0.05mm。</text>
<text x="18.6" y="251.3">型号/规格</text>
<text x="69.5" y="251.3">GTH8-1100-BL-M20-C4</text>
<text x="300.8" y="249.5">GTH8-1100-BL-M20-C4</text>
<text x="14.4" y="258.3">螺杆型号/规格</text>
<text x="19.7" y="263.9">有效行程</text>
<text x="63.7" y="258.3">1605</text>
<text x="85.5" y="263.9">1100</text>
<text x="89.9" y="258.3">1610</text>
<text x="111.7" y="258.3">1620</text>
<text x="19.7" y="269.5">精度等级</text>
<text x="87.6" y="269.5">C7</text>
<text x="259" y="267">2022/9/23</text>
<text x="19.7" y="275.2">马达容量</text>
<text x="70.6" y="275.2">200/400W（无刹车）</text>
<text x="15.5" y="280.8">重复定位精度</text>
<text x="86.7" y="280.8">0.02</text>
<text x="9.1" y="286.4">感应开关方式及数量</text>
<text x="72.7" y="286.4">外挂型三只（C4）</text>
<text x="15.5" y="292">建议最快速度</text>
<text x="60.5" y="292">250MM/S</text>
<text x="86.7" y="292">500MM/S</text>
<text x="106.4" y="292">1000MMM/S</text>
</g>
<g font-size="4.1">
<text x="359.8" y="190.7">I</text>
<text x="240.4" y="196.9">I</text>
<text x="355.7" y="195.9">1 : 1</text>
</g>
<g font-size="3.5">
<text x="39.9" y="23.8">75.50 滑台极限位置 1</text>
<text x="91.8" y="19.6">153 滑台原点位置</text>
<text x="130.1" y="23.7">135</text>
<text x="169.9" y="19.6">1100 有效行程</text>
<text x="131" y="27.4">75</text>
<text x="264.8" y="27.8">30.50 滑台极限位置 1</text>
<text x="149.3" y="43.3" transform="rotate(-90 149.3 43.3)">65</text>
<text x="132.1" y="61.1">2 x</text>
<text x="143.9" y="61.1">5</text>
<text x="152.2" y="61.1">8</text>
<text x="126.2" y="67.8">4 x M6 贯穿</text>
<text x="178.9" y="102.7">1361</text>
<text x="380.2" y="119.8" transform="rotate(-90 380.2 119.8)">78</text>
<text x="329.4" y="133">基准面</text>
<text x="347.2" y="134.1">40.70</text>
<text x="363.8" y="134.1">41</text>
<text x="89.2" y="153.3">84</text>
<text x="116.5" y="153.3">100</text>
<text x="165" y="153.3">1000</text>
<text x="216.5" y="153.3">100</text>
<text x="247.2" y="153.3">77</text>
<text x="346.6" y="191.1">2</text>
<text x="108" y="194.9">2 x</text>
<text x="119.5" y="194.9">5 H7</text>
<text x="133.4" y="194.9">4</text>
<text x="268.1" y="196.7" transform="rotate(-90 268.1 196.7)">68</text>
<text x="271.4" y="196.7" transform="rotate(-90 271.4 196.7)">82</text>
<text x="337.2" y="209" transform="rotate(-90 337.2 209)">+0.012</text>
<text x="340.7" y="207.2" transform="rotate(-90 340.7 207.2)">0</text>
<text x="81.6" y="213.9">22 x M6</text>
<text x="100" y="213.9">15</text>
<text x="239.7" y="213.9">4 x M6</text>
<text x="254.6" y="213.9">15</text>
<text x="340.7" y="212.5" transform="rotate(-90 340.7 212.5)">5</text>
<text x="86.9" y="217.4">5.40 贯穿</text>
<text x="243.2" y="217.4">5.40 贯穿</text>
<text x="221.4" y="246.8">1</text>
<text x="221.4" y="251.8">2</text>
<text x="218.8" y="256.8">序号</text>
<text x="232.2" y="256.8">修 订 版 次</text>
<text x="257.5" y="256.8">设计变更编号</text>
<text x="228.2" y="261.8">设</text>
<text x="240.1" y="261.8">计</text>
<text x="252" y="261.8">变</text>
<text x="263.9" y="261.8">更</text>
<text x="219.1" y="266.7">设 计</text>
<text x="368.3" y="269.3">1:3</text>
<text x="219.1" y="271.7">校 核</text>
<text x="219.1" y="276.7">批 准</text>
<text x="222.9" y="282.7">技术要求：</text>
<text x="231.8" y="287.3">1、未标注公差全部 0.1</text>
<text x="231.7" y="291.8">2、未标注倒角全部C0.3</text>
</g>
</svg>
